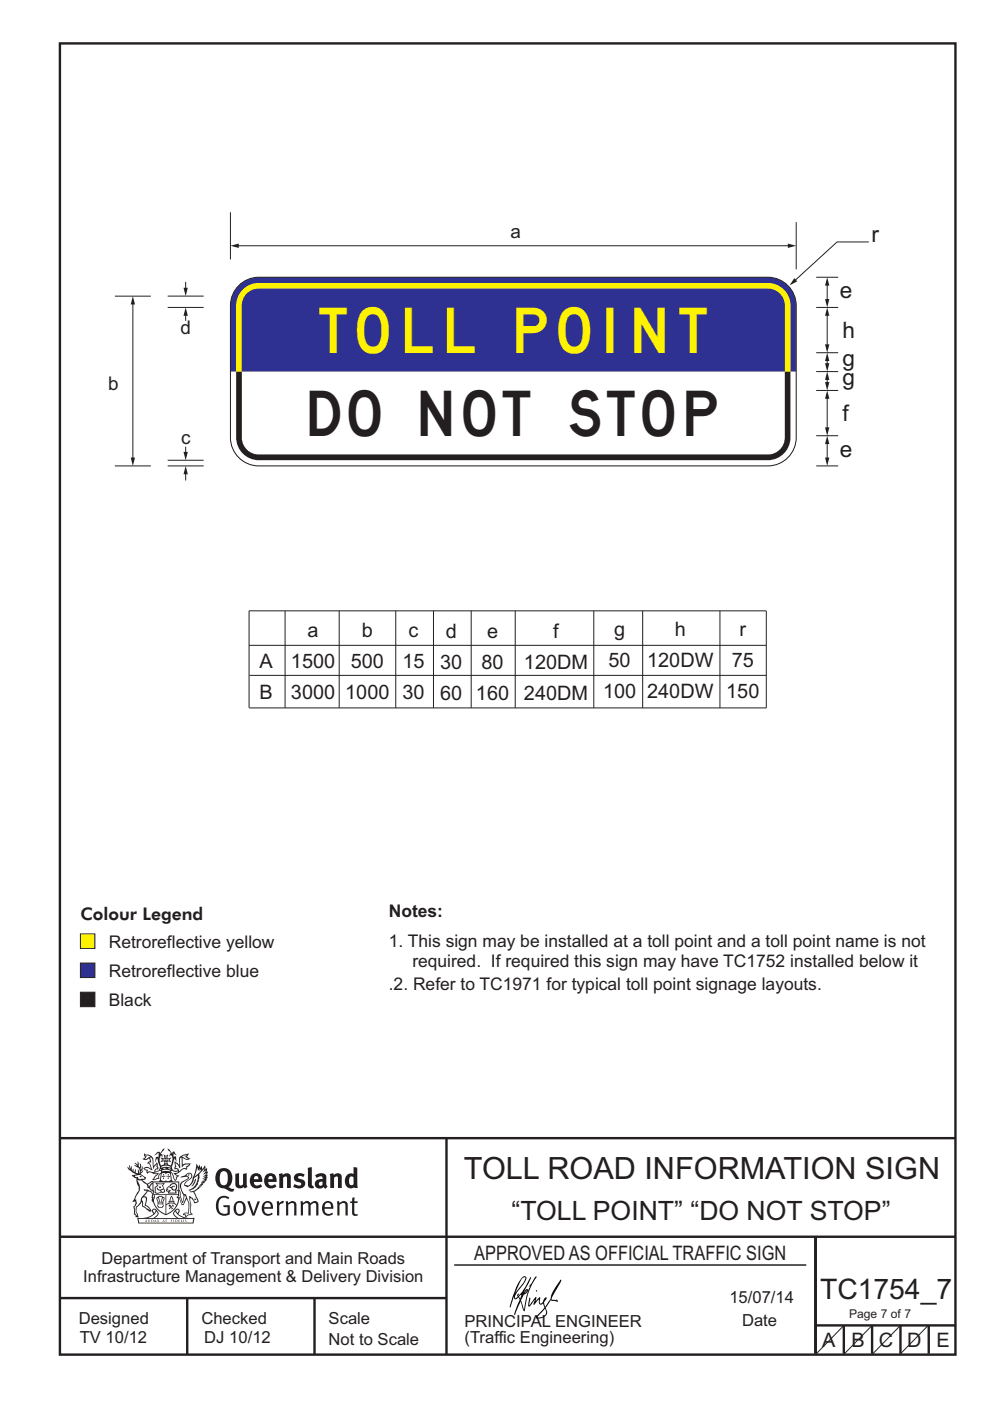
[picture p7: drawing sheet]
<svg xmlns="http://www.w3.org/2000/svg" width="210mm" height="297mm" viewBox="0 0 210 297" stroke-linecap="round" stroke-linejoin="round" font-family="sans-serif">
<g fill="none" stroke="#231f20" stroke-width=".51">
<path d="M12.7 9.2h190v278h-190zM12.7 241.3h189.9M94.7 241.4v45.8M12.7 262.2h190.1M12.7 275.2h82M39.7 275.2v12M66.7 275.2v12M173 262.2v24.8M173 281h29.7M179 281v6M185 281v6M191 281v6"/>
<path d="M197 281v6"/>
</g>
<path d="M96.4 268.2h74.6M179 281l-6 6.2" fill="none" stroke="#231f20" stroke-width=".21"/>
<path d="M17.1 204.2h3v3.1h-3z" fill-rule="evenodd" fill="#2e3092" stroke="#231f20" stroke-width=".21"/>
<path d="M173.1 82.8h4.7M173.1 98.8h4.7M175.4 93.3v4.6M185 281l-6.1 6.2M191 281l-6 6.2" fill="none" stroke="#231f20" stroke-width=".21"/>
<g fill="#231f20">
<path d="M175 97h.9l-.5 1.8z"/>
<path d="M175.4 92.4l.5 1.8h-.9z"/>
</g>
<path d="M184.3 51.3h-6.8l-9.4 8.6" fill="none" stroke="#231f20" stroke-width=".21"/>
<path d="M168.5 59l.6 .7-1.6 .8z" fill="#231f20"/>
<path d="M168.9 47.1v10M175.4 66.1v7.8" fill="none" stroke="#231f20" stroke-width=".21"/>
<g fill="#231f20">
<path d="M175 73h.9l-.5 1.8z"/>
<path d="M175.4 65.2l.5 1.8h-.9z"/>
</g>
<path d="M49.8 52.1h118.2M173.1 58.8h4.7M173.1 65.2h4.7" fill="none" stroke="#231f20" stroke-width=".21"/>
<g fill="#231f20">
<path d="M48.9 52.1l1.7-.5v1z"/>
<path d="M167.1 51.6l1.8 .5-1.8 .5z"/>
</g>
<path d="M48.9 45v10" fill="none" stroke="#231f20" stroke-width=".21"/>
<path d="M50.6 60.5a6 6 0 0 1 4.3-1.7h108a6 6 0 0 1 6 6v28a6 6 0 0 1-6 6h-108a6 6 0 0 1-6-6v-28a6 6 0 0 1 1.7-4.3z" fill-rule="evenodd" fill="#2e3092"/>
<path d="M51.8 61.1a4.8 4.8 0 0 1 3.1-1.1h108a4.8 4.8 0 0 1 4.8 4.8v28a4.8 4.8 0 0 1-4.8 4.8h-108a4.8 4.8 0 0 1-4.8-4.8v-28a4.8 4.8 0 0 1 1.7-3.7z" fill-rule="evenodd" fill="#fff200"/>
<path d="M52.3 62.2a3.6 3.6 0 0 1 2.6-1h108a3.6 3.6 0 0 1 3.6 3.6v28a3.6 3.6 0 0 1-3.6 3.6h-108a3.6 3.6 0 0 1-3.6-3.6v-28a3.6 3.6 0 0 1 1-2.6z" fill-rule="evenodd" fill="#2e3092"/>
<path d="M175.4 59.7v4.6" fill="none" stroke="#231f20" stroke-width=".21"/>
<g fill="#231f20">
<path d="M175 63.4h.9l-.5 1.8z"/>
<path d="M175.4 58.8l.5 1.8h-.9z"/>
</g>
<path d="M173.1 74.8h4.7M175.4 75.7v2.2" fill="none" stroke="#231f20" stroke-width=".21"/>
<g fill="#231f20">
<path d="M175 77h.9l-.5 1.8z"/>
<path d="M175.4 74.8l.5 1.8h-.9z"/>
</g>
<path d="M173.1 78.8h4.7" fill="none" stroke="#231f20" stroke-width=".21"/>
<path d="M51.3 78.8h115.2v14a3.6 3.6 0 0 1-3.6 3.6h-108a3.6 3.6 0 0 1-3.6-3.6z" fill-rule="evenodd" fill="#fff"/>
<path d="M50.1 78.8h1.2v14a3.6 3.6 0 0 0 3.6 3.6h108a3.6 3.6 0 0 0 3.6-3.6v-14h1.2v14a4.8 4.8 0 0 1-4.8 4.8h-108a4.8 4.8 0 0 1-4.8-4.8z" fill-rule="evenodd" fill="#231f20"/>
<path d="M48.9 78.8h1.2v14a4.8 4.8 0 0 0 4.8 4.8h108a4.8 4.8 0 0 0 4.8-4.8v-14h1.2v14a6 6 0 0 1-6 6h-108a6 6 0 0 1-6-6z" fill-rule="evenodd" fill="#fff"/>
<path d="M175.4 79.7v2.2" fill="none" stroke="#231f20" stroke-width=".21"/>
<g fill="#231f20">
<path d="M175 81h.9l-.5 1.8z"/>
<path d="M175.4 78.8l.5 1.8h-.9z"/>
</g>
<path d="M175.4 83.7v7.8" fill="none" stroke="#231f20" stroke-width=".21"/>
<g fill="#231f20">
<path d="M175 90.6h.9l-.5 1.8z"/>
<path d="M175.4 82.8l.5 1.8h-.9z"/>
</g>
<path d="M24.4 62.8h7.6M28.2 63.7v34.2M50.6 60.5a6 6 0 0 1 4.3-1.7h108a6 6 0 0 1 6 6v28a6 6 0 0 1-6 6h-108a6 6 0 0 1-6-6v-28a6 6 0 0 1 1.7-4.3zM173.1 92.4h4.7" fill="none" stroke="#231f20" stroke-width=".21"/>
<g fill="#231f20">
<path d="M27.7 97h.9l-.4 1.8z"/>
<path d="M28.2 62.8l.4 1.8h-.9z"/>
</g>
<path d="M24.4 98.8h7.6M35.6 97.6h7.6M35.6 98.8h7.6M39.4 94.7v2" fill="none" stroke="#231f20" stroke-width=".21"/>
<path d="M38.9 95.8h.9l-.4 1.8z" fill="#231f20"/>
<path d="M39.4 99.7v2.2" fill="none" stroke="#231f20" stroke-width=".21"/>
<path d="M39.4 98.8l.4 1.8h-.9z" fill="#231f20"/>
<path d="M39.4 59.8v2.1M35.6 62.8h7.6M35.6 65.2h7.6" fill="none" stroke="#231f20" stroke-width=".21"/>
<path d="M38.9 61h.9l-.4 1.8z" fill="#231f20"/>
<path d="M39.4 66.1v1.9" fill="none" stroke="#231f20" stroke-width=".21"/>
<path d="M39.4 65.2l.4 1.8h-.9z" fill="#231f20"/>
<g fill="none" stroke="#231f20" stroke-width=".21">
<path d="M52.8 136.8h109.7M60.5 129.5v20.6M71.9 129.5v20.6M83.9 129.5v20.6M91.9 129.5v20.6M99.9 129.5v20.6M109.3 129.5v20.6M125.9 129.5v20.6M136.3 129.5v20.6M152.7 129.5v20.6M52.8 150.1v-20.6h109.7v20.6M52.8 150.1h109.7"/>
<path d="M52.9 143.2h109.6"/>
</g>
<path d="M17.1 210.4h3v3h-3z" fill-rule="evenodd" fill="#231f20" stroke="#231f20" stroke-width=".21"/>
<g fill="#231f20">
<path d="M47 248.5a2.55 2.55 0 0 0 0 2.7l.3 .1a.81 .81 0 0 0 1-.9v-.6a1.04 1.04 0 0 0-1.1-1.5zM46.3 248.1a1.82 1.82 0 0 1 2.1-.2 1.82 1.82 0 0 1 .9 1.9 2.29 2.29 0 0 1-.8 1.9l.7 .3h.5l-.2 .6a2.87 2.87 0 0 1-2-.7 2.12 2.12 0 0 1-1.7-3.1z" fill-rule="evenodd"/>
<path d="M49.9 248.9l.8-.2v2a.46 .46 0 0 0 .2 .6 .46 .46 0 0 0 .7-.2v-2.2l.7-.2v2.4l.2 .5-.6 .4-.2-.3a1.02 1.02 0 0 1-1.2 .2 1.02 1.02 0 0 1-.6-1.1z" fill-rule="evenodd"/>
<path d="M54 249.5l-.1 .5h.9a.49 .49 0 0 0-.2-.6 .49 .49 0 0 0-.6 .1zM53.4 249.2a1.34 1.34 0 0 1 1.6-.3 1.34 1.34 0 0 1 .6 1.5v.2h-1.7a.77 .77 0 0 0 .5 .8 .77 .77 0 0 0 .9-.3l.3 .4a1.59 1.59 0 0 1-2.1 .2 1.59 1.59 0 0 1-.4-2z" fill-rule="evenodd"/>
<path d="M57 249.5l-.1 .5h.9a.49 .49 0 0 0-.2-.6 .49 .49 0 0 0-.6 .1zM56.4 249.2a1.34 1.34 0 0 1 1.6-.3 1.34 1.34 0 0 1 .7 1.5v.2h-1.8a.77 .77 0 0 0 .5 .8 .77 .77 0 0 0 .9-.3l.3 .4a1.59 1.59 0 0 1-2 .2 1.59 1.59 0 0 1-.5-2z" fill-rule="evenodd"/>
<path d="M59.1 248.9l.8-.2 .1 .4a.95 .95 0 0 1 1-.3 .95 .95 0 0 1 .7 .8v2.3h-.8v-2.3a.46 .46 0 0 0-.8 .1v2.2h-.9z" fill-rule="evenodd"/>
<path d="M62.5 249.1a1.75 1.75 0 0 1 2.1-.1l-.2 .5-.6-.2a.43 .43 0 0 0-.6 .3l.4 .3a1.04 1.04 0 0 1 1.2 1.2 1.04 1.04 0 0 1-1.4 .9l-1.2-.4 .3-.6 1 .4 .4-.4a.88 .88 0 0 0-1-.5l-.4-.2-.1-.4z" fill-rule="evenodd"/>
<path d="M65.3 247.6l.8-.2 .1 3.8 .2 .2 .2 .5a.88 .88 0 0 1-1-.1 .88 .88 0 0 1-.3-1z" fill-rule="evenodd"/>
<path d="M67.8 250.6a.43 .43 0 0 0-.1 .7 .43 .43 0 0 0 .7-.1v-.7zM66.8 249.2a1.7 1.7 0 0 1 2.4 .1v1.8l.3 .4-.4 .5-.5-.3a1.03 1.03 0 0 1-1.7-.2 1.03 1.03 0 0 1 .8-1.5h.7v-.4a.8 .8 0 0 0-1.2 .1z" fill-rule="evenodd"/>
<path d="M69.9 248.9l.8-.2 .1 .4a.95 .95 0 0 1 1-.3 .95 .95 0 0 1 .7 .8v2.3h-.8v-2.3a.46 .46 0 0 0-.8 .1v2.2h-.8z" fill-rule="evenodd"/>
<path d="M74.3 249.5a1.48 1.48 0 0 0 0 1.7l.4 .1 .3-.2v-1.5l-.3-.2zM75 247.4l.8 .2 .1 4.3h-.7l-.1-.2a1.26 1.26 0 0 1-1.4 0 1.26 1.26 0 0 1-.6-1.3 1.29 1.29 0 0 1 .5-1.3 1.29 1.29 0 0 1 1.4-.2z" fill-rule="evenodd"/>
<path d="M46.4 253.9a1.72 1.72 0 0 1 2.2 0l-.2 .3a1.24 1.24 0 0 0-1.4-.1 1.24 1.24 0 0 0-.7 1.3 1.49 1.49 0 0 0 1.3 2l.7-.2v-1.3h-.9l-.1-.4h1.4v2a1.93 1.93 0 0 1-2.2-.1 1.93 1.93 0 0 1-.7-2.2l.2-.7z" fill-rule="evenodd"/>
<path d="M50.3 255.2a1.65 1.65 0 0 0 .3 2.2 .99 .99 0 0 0 1-1.5 .78 .78 0 0 0-.4-.8 .78 .78 0 0 0-.9 .1zM50 254.9a1.33 1.33 0 0 1 1.6-.1 1.33 1.33 0 0 1 .5 1.5 1.31 1.31 0 0 1-1.3 1.5 1.31 1.31 0 0 1-1.3-1.6l.1-.5z" fill-rule="evenodd"/>
<path d="M52.5 254.7l.4-.1 .9 2.6 .8-2.5h.5l-1.1 3h-.5z" fill-rule="evenodd"/>
<path d="M56.2 255.2l-.2 .7h1.4a.7 .7 0 0 0-.3-.8 .7 .7 0 0 0-.9 .1zM55.9 255a1.22 1.22 0 0 1 1.5-.2 1.22 1.22 0 0 1 .5 1.5h-1.9a.93 .93 0 0 0 .5 1 .93 .93 0 0 0 1.2-.2l.1 .3a1.43 1.43 0 0 1-1.7 .1 1.43 1.43 0 0 1-.6-1.7z" fill-rule="evenodd"/>
<path d="M58.7 254.8l.4-.2 .1 .5 .4-.3 .6-.2-.2 .6a.66 .66 0 0 0-.8 .6v1.9h-.4z" fill-rule="evenodd"/>
<path d="M60.6 254.8l.4-.2 .1 .5a.94 .94 0 0 1 1-.4 .94 .94 0 0 1 .8 .7v2.3h-.5l-.1-2.5a.81 .81 0 0 0-1.2 .3v2.2h-.4z" fill-rule="evenodd"/>
<path d="M63.7 254.7l.5-.1 .1 .5 .4-.3a.78 .78 0 0 1 1.1 .3 .9 .9 0 0 1 1-.5 .9 .9 0 0 1 .7 .8v2.3h-.4l-.1-2.5a.67 .67 0 0 0-1.1 .3v2.2h-.5v-2.4l-.4-.2-.7 .4v2.2h-.5z" fill-rule="evenodd"/>
<path d="M69 255.2l-.2 .7h1.4a.7 .7 0 0 0-.3-.8 .7 .7 0 0 0-.9 .1zM68.7 255a1.22 1.22 0 0 1 1.5-.2 1.22 1.22 0 0 1 .5 1.5h-1.9a.93 .93 0 0 0 .5 1 .93 .93 0 0 0 1.2-.2l.1 .3a1.44 1.44 0 0 1-1.7 .1 1.44 1.44 0 0 1-.6-1.7z" fill-rule="evenodd"/>
<path d="M71.4 254.8l.5-.2 .1 .5a.94 .94 0 0 1 1-.4 .94 .94 0 0 1 .7 .7v2.3h-.4l-.1-2.5a.81 .81 0 0 0-1.2 .3v2.2h-.5z" fill-rule="evenodd"/>
<path d="M74.7 254l.5-.2v.9h.7l-.1 .4h-.7l.1 2.2 .1 .1h.5l.1 .3a.75 .75 0 0 1-1.2-.6v-2h-.4v-.4h.4z" fill-rule="evenodd"/>
<path d="M30.8 244.9l1.1 .3-.9 .5h-.4l.5-.5zM31.8 245.5l.2-.1a2.44 2.44 0 0 1 .4 2l.1 .4 .7-1-.1 .6 .3 .3a.57 .57 0 0 0-.6 .8l-1-.2-.5 .2 .1-.5-.7-.2 .6-.2 1 .5 .1-.1-.6-1.3-.2-.1 .5-.1zM30.7 244.5l-.2 .4 .3 .4-.6 .4a1.04 1.04 0 0 0 1.4-.1l.2 .7h-.4l-.2 .4a.94 .94 0 0 1 .9 1.1l-.2-.1a1.16 1.16 0 0 0-1.5-.1l.3 .4 .4 .2 .1 .5 .2 .2v-.2a.94 .94 0 0 1 1.1 .2h.9l-1.2 1.2a1.13 1.13 0 0 0 1.2-.2l.4-.1-.1-.4 .5-.7a.83 .83 0 0 0-.6 1.1l-.3-.1-.7 .3 1.1-1.4-.5 .2-.5-.1 1.3-.5-.2-.2-.8 .4v-.3l.2-.2 .3 .1 .1-.3-.2-.4v-.6l-.2-.3-.6 .9v-.7a1.42 1.42 0 0 0-1.7-1.8z" fill-rule="evenodd"/>
<path d="M38.5 245.3l.5-.3 .7-.1-.6 .3 .8 .5h-.3zM38.3 245.5h.2l.1 2a1.69 1.69 0 0 1 1.5-.7l-.7 .5 .1 .5a1.1 1.1 0 0 0-1.5 .6l-.1-.5-.2-.2h-.5l.2-.4-.2-.7a1.42 1.42 0 0 1 .8 1.1l.2-.1zM37.1 246.2l.1 1-.2 .3v.5l.6-.1 .1 .2a.96 .96 0 0 1-1.1-.1l-.1 .1a1.06 1.06 0 0 0 1.3 .2v.1a.72 .72 0 0 1-1 .2l.3 .5 .6 .3-.4 .1-.1 .7-.3-.4-.3-1.1-.4-.4 .4 .9a1.54 1.54 0 0 0 .6 1.2l.2-.3a.58 .58 0 0 1 .5-.7l.1-.2h-.3l-.4-.3 .9-.5a.93 .93 0 0 1 1.1-.5l.1 .2 .2-.1 .1-.5a.99 .99 0 0 0 .7-.9l-1.3 .1-.4 .3v-1.5l.9 .4 .8-.3h-.3l-.5-.4 .4-.7-.7 .2a1.46 1.46 0 0 0-1.3 2.1v.4l-.2-.4z" fill-rule="evenodd"/>
<path d="M35.6 248.9l.2 .1-.1 .4h.3l-.3 .1v.5l-.1-.6h-.3l.3-.1z" fill-rule="evenodd"/>
<path d="M34.6 248.9l.2 .1-.1 .3 .4 .1h-.4v.6l-.1-.5-.3-.1h.3z" fill-rule="evenodd"/>
<path d="M34.3 248.8a.57 .57 0 0 1 .9 .2 .57 .57 0 0 1 .9-.2l.2 1.4-.2 .1a.57 .57 0 0 1-.9-.1 .69 .69 0 0 1-1.1 0zM34.2 248.1l-.3 2.1-.2 .4h2.9l-.1-.4-.3-2.1h-.2v.3l-.8-.1-.9 .1 .1-.3z" fill-rule="evenodd"/>
<path d="M34.2 252.4a.3 .3 0 0 0 .6 0 .3 .3 0 0 0-.6 0zM33.3 251l.3 .3-.3 .3a.79 .79 0 0 0 0 1.3l.8-.2-.1-.3a.55 .55 0 0 1-.7-.6h.1l.1 .3 .4 .1 .8-.2-.4-.7 .4-.3-.7 .1zM33 250.7l1.1 .2 .9-.2-.4 .7 .4 1.1a.56 .56 0 0 1-.8 .3l-.2 .1a.73 .73 0 0 1-.9 .1 .73 .73 0 0 1-.3-.9v-.4l.5-.4z" fill-rule="evenodd"/>
<path d="M35.6 251.9l.7-.5a.58 .58 0 0 1 1-.1 .58 .58 0 0 1-.5 .9l-.2-.3a.43 .43 0 0 1 .6-.3v-.1a.57 .57 0 0 0-.8 .2l-.2-.1-.3 .2 .4 .1a.55 .55 0 0 0 .9 .5v.5h-1.3l.3-.4-.1-.2-.6 .1 .2-.2-.2-.1zM35.4 251.8l-.1 .2a.39 .39 0 0 0 .2 .7l.3-.1-.2 .5h1.9l-.1-.8a.86 .86 0 0 0-.1-1.4 .86 .86 0 0 0-1.3 .4z" fill-rule="evenodd"/>
<path d="M36 254.8h.8v.2h-.8zM36.4 253.8l.2 .8h-.4zM36.4 253.5l-.3 .5-.1 .6h-.2v.4l-.7 .4 .1 .2a1.48 1.48 0 0 1 2.2 .1l.2-.1-.6-.5v-.5h-.2l-.1-.6z" fill-rule="evenodd"/>
<path d="M35.8 255.4l.3 .1 .2 .3 .3-.2-.2-.2a.38 .38 0 0 1 .4 .5l-.1-.2-.3 .3 .3 .2-.3 .2-.1-.3-.4 .3-.1-.2 .4-.3-.2-.1-.1 .1z" fill-rule="evenodd"/>
<path d="M34.5 254h.2v.2l-.3 .6h-.1zM33.6 255.3h.9v.2a.55 .55 0 0 1-.8 .4v-.2h-.2zM33.4 254h.2l.2 .8h-.2zM33.6 255h.8l.1 .1-.8 .1zM33.8 253.7h.5l-.2 1.1h-.2zM33.3 253.8l-.1 .3 .3 1.2a.48 .48 0 0 0-.1 .5 .48 .48 0 0 0 .4 .3l.6-.1a.49 .49 0 0 0 .2-.7l.3-1.2-.1-.3a1.42 1.42 0 0 0-1.5 0z" fill-rule="evenodd"/>
<path d="M33.6 251.6h.5l.1 .3h-.4z" fill-rule="evenodd"/>
<path d="M41.3 250.1l.3-.2-.2 .9-.6 .7h-.2l.5-.7z" fill-rule="evenodd"/>
<path d="M39.7 249l.3-.2 .5 .2a.88 .88 0 0 1-.6 1.1 1.22 1.22 0 0 0-.8 1.3l.5 .2a.72 .72 0 0 0 .9-.4l.5-.8 .2-.6 .8-.6v.3a2.85 2.85 0 0 1-2 2.8l.1 .1a2.13 2.13 0 0 0 1.9-1.5l-.1-.2a2.01 2.01 0 0 0 .3-1.8l1.2-1.3-.4 1 .7-.5-.7 1 .8-.4-.8 .8 .7-.1-.9 .5 .8-.1-.8 .4h.7l-.8 .3 .3 .2h-.4l.2 .4-.4-.1 .2 .3h-.4l.1 .3h-.1a2.16 2.16 0 0 1-2 1l.1 .2h.4a.76 .76 0 0 1 .7 .7l.5 1.2-.6 .2a1.45 1.45 0 0 0-1.2-1.3l.3 1.8-.1 1.9 .4 .2a1.07 1.07 0 0 0-1.2 .4v-.3l-.5-.2a.87 .87 0 0 1 1-.1l.1-.7a4.4 4.4 0 0 0-.6-3.1l-.1-.3h-.2a2.16 2.16 0 0 1-.7-2.2l.3-.3 1.2-.8a.55 .55 0 0 0-.4-.7zM37.8 252.4a.76 .76 0 0 1 .3 1.1l.6 1.6 .4-1.7 .2 .1a.61 .61 0 0 1-.1 .9l-.3 .9h-.2l-.7-1.6-.3 .1a1.18 1.18 0 0 0 .1-1.4zM41.8 247.5l.2 .8 .3-.6v.6l.3-.5a1.9 1.9 0 0 1-1.1 1.4l-.3 .3zM38.2 249.6l1.4-.1 .2 .1v.3l-.5 .3a1.26 1.26 0 0 0-1 1.9l.2 .7a1.84 1.84 0 0 1 .2 2l-.4-1.3a.96 .96 0 0 0-.4-1.3l-.4 .3a.78 .78 0 0 1-.1 1.3l.2 .2h.4l.4 1.1a.38 .38 0 0 0 .2 .4 .38 .38 0 0 0 .4-.1l.6-1.2a2.94 2.94 0 0 1 .3 2.5v.5l-.8-.1-.3 .4v.2l.4-.1 .1 .4 .2 .1a1.02 1.02 0 0 1 1.3-.5l-.1-.4-.3-.1 .2-1.7-.3-1.4 .1 .1a1.14 1.14 0 0 1 .7 .9 .63 .63 0 0 0 .9-.2 .63 .63 0 0 0-.2-.8l-.6-1.3 .9-.6 .2-.3 .2-.1v-.2h.3l-.1-.3h.4l-.1-.3 .5-.1-.2-.2 .5-.4 .1-.2-.3 .1 .5-.6-.3 .1 .3-.6-.4 .1 .4-.5v-.3l-.3 .2 .1-.6v-.3l-.4 .3-.1-.8-.5 .8-.2-.7-.2 .5-.3-.8-.1 .6-.5-.8-.1 1.4-.7 1.9a1.81 1.81 0 0 1-.9 1.4l-.6-.2a1.75 1.75 0 0 1 1.1-1.2 .75 .75 0 0 0 .1-1.3 .75 .75 0 0 0-1.2 .5z" fill-rule="evenodd"/>
<path d="M41.2 254.2l.3-.1 .1 .3h-.4z" fill-rule="evenodd"/>
<path d="M29.4 258.4h11.6l-.2 .8h-11.3zM31.3 258.2l.5-.1a2.48 2.48 0 0 0 1.4-1.3l.2 .6-.5 .5-.4 .3zM32.5 256.6l.3-.2 .2 .2-.3 .6zM37.2 256.8a2.65 2.65 0 0 0 1.8 1.4h-1.1l-.5-.3-.5-.5zM37.4 256.6l.2-.2 .3 .2-.3 .6zM29.2 258.2l.1 1.2h11.7l.3-1.1-.2-.1a4.1 4.1 0 0 1-3.3-.9l.3-.4-.1-.5a1.06 1.06 0 0 0-1.3 .9l.2 .4 .6 .5h-4.7l.3-.1a.84 .84 0 0 0 .6-.7 .84 .84 0 0 0-.5-.9l-.3-.2-.5 .1-.1 .5 .3 .4a4.2 4.2 0 0 1-3.4 .9z" fill-rule="evenodd"/>
<path d="M31 258.7l.1 .2h-.2zM31 258.6l-.3 .5 .4-.1 .2 .1z" fill-rule="evenodd"/>
<path d="M31.3 258.6h.2v.4a.25 .25 0 0 0 .3-.1 .25 .25 0 0 0-.1-.3h.1a.29 .29 0 0 1 0 .4 .29 .29 0 0 1-.4 0 .29 .29 0 0 1 0-.4z" fill-rule="evenodd"/>
<path d="M32.2 258.6a.22 .22 0 0 1 .3 .2 .22 .22 0 0 1-.3 .2zM32 258.6v.5a.33 .33 0 0 0 .5-.1 .33 .33 0 0 0 0-.4 .33 .33 0 0 0-.5 0z" fill-rule="evenodd"/>
<path d="M32.9 258.7l.1 .2h-.2zM32.9 258.6l-.2 .5 .3-.1 .2 .1z" fill-rule="evenodd"/>
<path d="M33.3 258.6h.2v.2l.3-.2-.2 .2 .2 .3-.3-.2-.1 .2h-.1l.2-.3z" fill-rule="evenodd"/>
<path d="M34.7 258.7l.1 .2h-.2zM34.7 258.6l-.3 .5 .4-.1 .2 .1z" fill-rule="evenodd"/>
<path d="M35 258.6h.4h-.1v.5h-.2l.1-.5z" fill-rule="evenodd"/>
<path d="M36.2 258.6h.3h-.2v.2h.2h-.2l.1 .3h-.2z" fill-rule="evenodd"/>
<path d="M36.7 258.6h.2v.5h-.2z" fill-rule="evenodd"/>
<path d="M37.3 258.6a.22 .22 0 0 1 .3 .2 .22 .22 0 0 1-.3 .2zM37.1 258.6v.5a.33 .33 0 0 0 .5-.1 .33 .33 0 0 0 0-.4 .33 .33 0 0 0-.5 0z" fill-rule="evenodd"/>
<path d="M37.8 258.6h.3h-.1v.2h.1h-.1v.2l.1 .1h-.3z" fill-rule="evenodd"/>
<path d="M38.3 258.6h.3l-.1 .4 .2 .1h-.4z" fill-rule="evenodd"/>
<path d="M38.9 258.6h.2v.5h-.2z" fill-rule="evenodd"/>
<path d="M39.3 258.6h.2l-.2 .1 .2 .2-.1 .2h-.1v-.2l.2 .1z" fill-rule="evenodd"/>
<path d="M34.2 247.4a1.51 1.51 0 0 1 2 .2 2.67 2.67 0 0 0-2.1 0zM35.7 247.6l.4 .2 .1 .2-.4-.1zM34.6 247.7l.4-.1 .2 .2h-.4zM34 247.9l.3 .1-.3 .1zM34.9 246.9l.3-.2 .2 .2zM34.9 245.7h.2v.4h-.2zM35 245.1l.2 .2 .2-.2-.1 .4h-.2zM35.1 246.3h.2l.1 .4-.2-.2-.2 .2zM35.3 245.7h.2v.4h-.2zM34.4 245.7l.3 .1v.2l-.3 .1 .2-.2zM35.7 245.8l.3-.1-.2 .2 .2 .2-.4-.1zM32.7 244.9l1-.5-.1 1-.2-.1-.4 .1-.2 1.1 .5-1 .2 .9a1.84 1.84 0 0 1 .3 1.7l.4 .1a2.48 2.48 0 0 1 2.2 .1l.2-.3-.2-.7 .7-1.7 .4 .6-.2-1-.2-.1-.2 .3v-.9l.6 .4-.6-.7h-.3l-.1 .4-.5-.8-.5-.3 .2 .4 .5 .6-.4 .7 .4-.3a2.06 2.06 0 0 1 0 2.2l-.6-.2-.1-.6 .1-.1 .8 .2-.4-.5 .4-.5-.7 .2-.2-.2 .2-.7-.5 .4-.5-.4 .2 .7-.2 .2-.7-.2 .4 .5-.4 .5 .7-.2 .2 .1-.2 .6-.5 .2a2.02 2.02 0 0 1 0-2.2l.3 .5-.1-.6-.3-.1 .8-1.2-.5 .3-.4 .7-.2-.3a.8 .8 0 0 0-.8 .5z" fill-rule="evenodd"/>
<path d="M29.2 250.1l.3 .2a.61 .61 0 0 1 .8 .3l.3 .2a.8 .8 0 0 1 .6 1l.4 .1 .5 .6a1 1 0 0 1 .5 1l-.1 .7v-.5h-.1a.96 .96 0 0 0-.8-1.3l-.3-.2h-.6l-.1-.1-.2 .1 .2 .3h.5l-1.1 1.4-.2 .9-.4 .6a1.33 1.33 0 0 0-.5 1.8l.2 .5a1.26 1.26 0 0 1-.5-1.4l-.1-.4a1.56 1.56 0 0 0 .4-1.7l-.3 .2 .2-.5a3.2 3.2 0 0 0 .7-3zM30.4 253.9h.4a2.06 2.06 0 0 1-.1 1.6l.7 .5 .4 .5-.6-.2-.8-.6-.1-.9a.51 .51 0 0 1 .1-.9zM28.6 249.3a1.52 1.52 0 0 1 2.1 .6l-1.1 .1-.2-.1-.2-.4-.4 .1zM27.5 247v.8l-.3-.4-.2 .1a3.1 3.1 0 0 0 2 1.5l-1 .1 .5 .6 .5 .1v1.1a1.84 1.84 0 0 1-.2 2.5l-.4 .9-.4 .4 .3 .1 .4-.1 .1 .4-.2 .5-.3 .2 .1 1.8 .2-.1 .2 .6h.2l.4-.1-.1-.5a1.3 1.3 0 0 1-.1-1.6l.8-1.1 .2 1.1 .6 .2 .4 .6 .2-.2 .2 .4 .5-.1a1.85 1.85 0 0 0-1.2-1.3l.1-.3a1.39 1.39 0 0 0 0-1.5h-.5l.5-.6a.66 .66 0 0 1 .9-.4 .66 .66 0 0 1 .3 .9l-.1 .4h.2v.1l-.2 .3 .2 .5 .2-.3a2.24 2.24 0 0 0 .1-2.2 .73 .73 0 0 1-.7-.6 .73 .73 0 0 1 .5-.8l.1-.2a.94 .94 0 0 0-.9 .8 .48 .48 0 0 1-.1-.5 .48 .48 0 0 1 .5-.3l.5-.3a.51 .51 0 0 0-.8 .2l-.5 .3-1-.8 .6-.1 .1-.5-1.1-.7 .5-.4v-.4l-.5 .5 .1-.2a.69 .69 0 0 0 .2-1.1v.5l-.3 .2 .1-1.1-.3-.2 .1 .6-.1 .2-.4-1.2v.6l-.7-.3 .6 .6-.6-.2 .2 .3a1 1 0 0 1 .8 1.5l-.2-.8v.8l-.5-.2-.1-.7-.2 .6-.2-.1v-.6l-.2 .4-.2-.2 .1-.7-.2 .5z" fill-rule="evenodd"/>
<path d="M29.5 249.5l.3-.2 .3 .3z" fill-rule="evenodd"/>
<path d="M32.4 250.5h5.6v2l-.2-.1v-1.7h-5.2v2.5h5.2v-.8l.1 .2-.1 1.1v-.3h-2.5v4a4.1 4.1 0 0 0 2.6-3.6l.1-.1a4 4 0 0 1-2.8 3.9 4.2 4.2 0 0 1-2.8-4.7l.1 1.3 .1-.1a3.8 3.8 0 0 0 2.5 3.3v-4h-2.5l-.2-.9z" fill-rule="evenodd"/>
<circle cx="40" cy="249.1" r=".17"/>
</g>
<g fill="#000">
<path d="M111.6 273.7l.2-.2-.5 .7zM110.4 274.5l.2 .1-.3 .8-.2-.5zM110.9 270.9h.5a9.3 9.3 0 0 1-2 3.1l-.1 .3 1-2.5zM110.6 271a14.7 14.7 0 0 0-2.2 4.9l-.3 1.2 .1 .1 .8-2.3a.42 .42 0 0 0 .2 .6 .42 .42 0 0 0 .6-.3l.2-.1 .2 .5-1.1 3.2h.2l1.1-2.9 .6 1.9 .2 .2 .2-.5a13.5 13.5 0 0 1 2-6.2l.4-.5-.1-.2-1.6 2.1 .4-.1a14.9 14.9 0 0 0-1.3 5.1l-.4-1.1a1.39 1.39 0 0 1 .2-1.9l.1-.2a.92 .92 0 0 0 .8-1.2 .75 .75 0 0 0-.8 .7l-.1 .2 1.6-3.4h-.1l-.4 .7a10.5 10.5 0 0 1-2.2 3.3l.2-.5a.32 .32 0 0 0-.4 .2 .32 .32 0 0 0 .1 .4l-.5 .4a3.2 3.2 0 0 1 1.1-2.3l.5-.6a2.49 2.49 0 0 0 .7-1.6l-.4-.2z" fill-rule="evenodd"/>
<path d="M113.7 273.6l.3 .2h-.3z" fill-rule="evenodd"/>
<path d="M115.6 277.5a1.15 1.15 0 0 1 .1 1.3 1.15 1.15 0 0 1-1.2 .5l-.6 .1zM112.2 275.2l-.2 1.6 .2 .2 1.2-1.5-.2 1.1 1.1-1.1a.94 .94 0 0 0 .4 1.1l.5-.3 .3 .9-1.2 1.3a.98 .98 0 0 0-.5 1 1.9 1.9 0 0 0 2.3-1.3l-.1-.2a1.02 1.02 0 0 1 .2-1.4l.6-1 1.5 .3-.2-.4v.2l-1.1-.1v-.3l2-3.6 .1-.2-.2-.2-1.7 2.8a6.6 6.6 0 0 1-1.6 2.9l-.1-.2a1.01 1.01 0 0 1 .4-1.4l.1-.2-.3-.1-.4 .4-.1 .5-.6 .4-.1-.4 .1-.9-.2-.1-.9 1 .3-1h-.2l-1.4 1.8 .3-1.5v-.1z" fill-rule="evenodd"/>
</g>
<path d="M196.9 281l-6.1 6.2" fill="none" stroke="#231f20" stroke-width=".21"/>
<path d="M17.1 198h3v3.1h-3z" fill-rule="evenodd" fill="#fff200" stroke="#231f20" stroke-width=".21"/>
<text font-size="9.6" fill="#fff200" x="67.7" y="74.8">TOLL POINT</text>
<text font-size="9.6" fill="#231f20" x="65.7" y="92.4">DO NOT STOP</text>
<text font-size="6.5" fill="#231f20" x="98.4" y="249.9">TOLL ROAD INFORMATION SIGN</text>
<text font-size="6" fill="#231f20" x="173.9" y="275.3">TC1754_7</text>
<text font-size="5.6" fill="#231f20" x="108.5" y="258.7">“TOLL POINT” “DO NOT STOP”</text>
<g font-size="4.8" fill="#231f20">
<text x="184.9" y="51.4">r</text>
<text x="178.1" y="63.2">e</text>
<text x="178.7" y="71.7">h</text>
<text x="178.7" y="77.6">g</text>
<text x="178.7" y="81.5">g</text>
<text x="178.7" y="89.3">f</text>
<text x="178.1" y="96.8">e</text>
</g>
<g font-size="4.2" fill="#231f20">
<text x="65.2" y="135">a</text>
<text x="76.8" y="135">b</text>
<text x="86.7" y="135">c</text>
<text x="94.5" y="135.3">d</text>
<text x="103.3" y="135.3">e</text>
<text x="117.4" y="135.2">f</text>
<text x="130.3" y="134.8">g</text>
<text x="143.1" y="134.8">h</text>
<text x="156.8" y="134.8">r</text>
<text x="55" y="141.6">A</text>
<text x="61.7" y="141.6">1500</text>
<text x="74.4" y="141.6">500</text>
<text x="85.4" y="141.6">15</text>
<text x="93.4" y="141.9">30</text>
<text x="102.1" y="141.9">80</text>
<text x="111.1" y="141.8">120DM</text>
<text x="129.1" y="141.5">50</text>
<text x="137.3" y="141.5">120DW</text>
<text x="155.2" y="141.5">75</text>
<text x="55" y="148.2">B</text>
<text x="61.7" y="148.2">3000</text>
<text x="73.2" y="148.2">1000</text>
<text x="85.4" y="148.2">30</text>
<text x="93.4" y="148.5">60</text>
<text x="100.9" y="148.5">160</text>
<text x="111.1" y="148.4">240DM</text>
<text x="127.9" y="148.1">100</text>
<text x="137.3" y="148.1">240DW</text>
<text x="154" y="148.1">150</text>
<text x="100.6" y="267.2">APPROVED AS OFFICIAL TRAFFIC SIGN</text>
<text x="174.4" y="285.6">A</text>
<text x="180.6" y="285.6">B</text>
<text x="186.4" y="285.6">C</text>
<text x="192.4" y="285.6">D</text>
<text x="198.7" y="285.6">E</text>
</g>
<g font-size="4" fill="#231f20">
<text x="108.3" y="50.4">a</text>
<text x="38.3" y="70.8">d</text>
<text x="22.9" y="82.8">b</text>
<text x="38.4" y="94.1">c</text>
</g>
<g font-size="3.7" fill="#231f20">
<text x="17.1" y="195.1">Colour Legend</text>
<text x="82.5" y="194.5">Notes:</text>
<text x="23.1" y="200.9">Retroreflective yellow</text>
<text x="82.5" y="200.8">1. This sign may be installed at a toll point and a toll point name is not</text>
<text x="23.1" y="207.1">Retroreflective blue</text>
<text x="82.5" y="209.9">.2. Refer to TC1971 for typical toll point signage layouts.</text>
<text x="87.5" y="205">required. If required this sign may have TC1752 installed below it</text>
<text x="23.1" y="213.2">Black</text>
</g>
<g font-size="3.5" fill="#231f20">
<text x="21.5" y="267.9">Department of Transport and Main Roads</text>
<text x="17.7" y="271.8">Infrastructure Management &amp; Delivery Division</text>
<text x="16.7" y="280.7">Designed</text>
<text x="42.7" y="280.7">Checked</text>
<text x="69.7" y="280.7">Scale</text>
<text x="98.5" y="281.4">PRINCIPAL ENGINEER</text>
<text x="154.7" y="276.2">15 07/14</text>
<text x="157.4" y="281.2">Date</text>
<text x="158.6" y="276.2">/</text>
<text x="16.9" y="284.8">TV 10/12</text>
<text x="43.3" y="284.8">DJ 10/12</text>
<text x="69.7" y="285.2">Not to Scale</text>
<text x="98.5" y="284.8">(Traffic Engineering)</text>
</g>
<text font-size="2.6" fill="#231f20" x="180.1" y="279.5">Page 7 of 7</text>
</svg>
